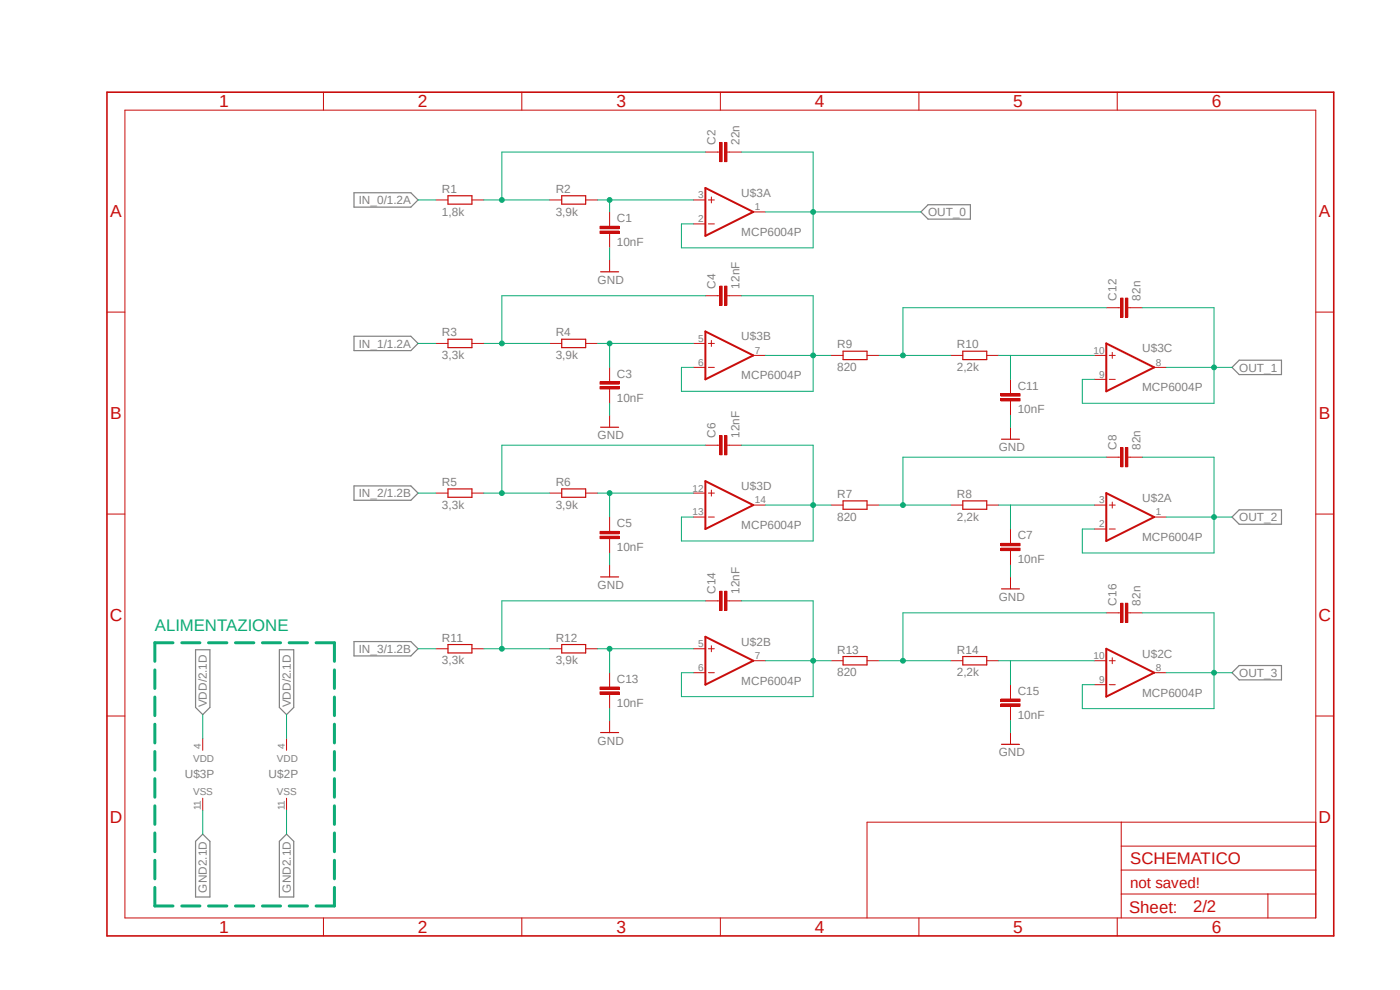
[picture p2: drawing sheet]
<svg xmlns="http://www.w3.org/2000/svg" width="297mm" height="210mm" viewBox="0 0 297 210" stroke-linecap="round" stroke-linejoin="round" font-family="sans-serif">
<path d="M22.2 19.2l261.1 179.9M283.3 19.2l-261.1 179.9" fill="none" stroke="#fff" stroke-width=".21"/>
<path d="M75.1 40.9h12.1l1.5 1.5-1.5 1.5h-12.1zM196.9 43.4h9v3.1h-9l-1.5-1.5zM75.1 71.3h12.1l1.5 1.6-1.5 1.5h-12.1zM262.9 76.4h9v3.1h-9l-1.5-1.6zM75.1 103.1h12.1l1.5 1.5-1.5 1.5h-12.1zM262.9 108.2h9v3h-9l-1.5-1.5zM41.5 137.8h3v12.3l-1.5 1.5-1.5-1.5zM59.3 137.8h3v12.3l-1.5 1.5-1.5-1.5zM75.1 136.1h12.1l1.5 1.5-1.5 1.5h-12.1zM262.9 141.2h9v3h-9l-1.5-1.5zM43 177l1.5 1.5v11.8h-3v-11.8zM60.8 177l1.5 1.5v11.8h-3v-11.8z" fill="none" stroke="#808080" stroke-width=".25"/>
<g fill="none" stroke="#c90d0c" stroke-width=".21">
<path d="M68.6 19.6v3.8M110.7 19.6v3.8M152.8 19.6v3.8M194.9 19.6v3.8M237 19.6v3.8M26.5 23.4h252.6v171.3h-252.6zM92.5 42.4h2.5M100.1 42.4h2.6M116.6 42.4h2.6M124.2 42.4h2.6M129.3 47.5v.5M129.3 49.5v.5"/>
<path d="M22.7 66.2h3.8M92.5 72.9h2.5M100.1 72.9h2.6M116.6 72.9h2.6M124.2 72.9h2.6M279.1 66.2h3.9M22.7 109.1h3.8M279.1 109.1h3.9M22.7 151.9h3.8M279.1 151.9h3.9M237.9 174.4v20.3M237.9 179.5h41.2"/>
<path d="M279.1 174.4h-95.2v20.3M68.6 194.7v3.8M110.7 194.7v3.8M152.8 194.7v3.8M194.9 194.7v3.8M237 194.7v3.8M237.9 189.7h41.2M237.9 184.6h41.2M269 189.7v5"/>
</g>
<path d="M22.7 19.6h260.3v178.9h-260.3z" fill="none" stroke="#c90d0c" stroke-width=".34"/>
<path d="M95 41.5h5.1v1.8h-5.1zM119.2 41.5h5v1.8h-5zM95 72h5.1v1.7h-5.1zM119.2 72h5v1.7h-5z" fill="none" stroke="#c90d0c" stroke-width=".25"/>
<path d="M127.3 49h4.1v.5h-4.1z" fill-rule="evenodd" fill="#c90d0c"/>
<path d="M127.3 49h4.1v.5h-4.1z" fill="none" stroke="#c90d0c" stroke-width=".21"/>
<path d="M127.3 48h4.1v.5h-4.1z" fill-rule="evenodd" fill="#c90d0c"/>
<path d="M152.2 32.3h.5M154.2 32.3h.5M127.3 48h4.1v.5h-4.1zM129.3 45v2.5M129.3 50v2.6" fill="none" stroke="#c90d0c" stroke-width=".21"/>
<path d="M153.7 30.2h.5v4.1h-.5z" fill-rule="evenodd" fill="#c90d0c"/>
<path d="M153.7 30.2h.5v4.1h-.5z" fill="none" stroke="#c90d0c" stroke-width=".21"/>
<path d="M152.7 30.2h.5v4.1h-.5z" fill-rule="evenodd" fill="#c90d0c"/>
<path d="M149.6 32.3h2.6M152.7 30.2h.5v4.1h-.5zM154.7 32.3h2.6M129.3 80.5v.5M129.3 82.5v.5" fill="none" stroke="#c90d0c" stroke-width=".21"/>
<path d="M127.3 82h4.1v.5h-4.1z" fill-rule="evenodd" fill="#c90d0c"/>
<path d="M127.3 82h4.1v.5h-4.1z" fill="none" stroke="#c90d0c" stroke-width=".21"/>
<path d="M127.3 81h4.1v.5h-4.1z" fill-rule="evenodd" fill="#c90d0c"/>
<path d="M129.3 77.9v2.6M152.2 62.7h.5M154.2 62.7h.5M127.3 81h4.1v.5h-4.1zM129.3 83v2.6" fill="none" stroke="#c90d0c" stroke-width=".21"/>
<path d="M153.7 60.7h.5v4.1h-.5z" fill-rule="evenodd" fill="#c90d0c"/>
<path d="M153.7 60.7h.5v4.1h-.5z" fill="none" stroke="#c90d0c" stroke-width=".21"/>
<path d="M152.7 60.7h.5v4.1h-.5z" fill-rule="evenodd" fill="#c90d0c"/>
<path d="M129.3 55.1v2.6M149.6 62.7h2.6M152.7 60.7h.5v4.1h-.5zM154.7 62.7h2.6M176.3 75.4h2.6M183.9 75.4h2.6M201.7 75.4h2.6M209.3 75.4h2.5M129.3 88.1v2.5M214.4 83v.5M214.4 85v.6" fill="none" stroke="#c90d0c" stroke-width=".21"/>
<path d="M127.4 57.7h3.8M178.9 74.5h5v1.8h-5zM204.3 74.5h5v1.8h-5zM127.4 90.6h3.8" fill="none" stroke="#c90d0c" stroke-width=".25"/>
<path d="M212.3 84.5h4.1v.5h-4.1z" fill-rule="evenodd" fill="#c90d0c"/>
<path d="M212.3 84.5h4.1v.5h-4.1z" fill="none" stroke="#c90d0c" stroke-width=".21"/>
<path d="M212.3 83.5h4.1v.5h-4.1z" fill-rule="evenodd" fill="#c90d0c"/>
<path d="M237.2 65.3h.5M239.3 65.3h.5M212.3 83.5h4.1v.5h-4.1zM214.4 80.5v2.5M214.4 85.6v2.5" fill="none" stroke="#c90d0c" stroke-width=".21"/>
<path d="M238.8 63.2h.5v4.1h-.5z" fill-rule="evenodd" fill="#c90d0c"/>
<path d="M238.8 63.2h.5v4.1h-.5z" fill="none" stroke="#c90d0c" stroke-width=".21"/>
<path d="M237.7 63.2h.6v4.1h-.6z" fill-rule="evenodd" fill="#c90d0c"/>
<path d="M234.7 65.3h2.5M237.7 63.2h.6v4.1h-.6zM239.8 65.3h2.5M214.4 90.6v2.6M92.5 104.6h2.5M100.1 104.6h2.6M116.6 104.6h2.6M124.2 104.6h2.6M129.3 112.2v.5M129.3 114.3v.5" fill="none" stroke="#c90d0c" stroke-width=".21"/>
<path d="M212.5 93.2h3.8M95 103.7h5.1v1.8h-5.1zM119.2 103.7h5v1.8h-5z" fill="none" stroke="#c90d0c" stroke-width=".25"/>
<path d="M127.3 113.7h4.1v.6h-4.1z" fill-rule="evenodd" fill="#c90d0c"/>
<path d="M127.3 113.7h4.1v.6h-4.1z" fill="none" stroke="#c90d0c" stroke-width=".21"/>
<path d="M127.3 112.7h4.1v.5h-4.1z" fill-rule="evenodd" fill="#c90d0c"/>
<path d="M152.2 94.4h.5M154.2 94.4h.5M127.3 112.7h4.1v.5h-4.1zM129.3 109.7v2.5M129.3 114.8v2.5" fill="none" stroke="#c90d0c" stroke-width=".21"/>
<path d="M153.7 92.4h.5v4.1h-.5z" fill-rule="evenodd" fill="#c90d0c"/>
<path d="M153.7 92.4h.5v4.1h-.5z" fill="none" stroke="#c90d0c" stroke-width=".21"/>
<path d="M152.7 92.4h.5v4.1h-.5z" fill-rule="evenodd" fill="#c90d0c"/>
<path d="M149.6 94.4h2.6M152.7 92.4h.5v4.1h-.5zM154.7 94.4h2.6M129.3 119.8v2.6M176.3 107.1h2.6M183.9 107.1h2.6M201.7 107.1h2.6M209.3 107.1h2.5M214.4 114.8v.5M214.4 116.8v.5" fill="none" stroke="#c90d0c" stroke-width=".21"/>
<path d="M178.9 106.3h5v1.7h-5zM204.3 106.3h5v1.7h-5zM127.4 122.4h3.8" fill="none" stroke="#c90d0c" stroke-width=".25"/>
<path d="M212.3 116.3h4.1v.5h-4.1z" fill-rule="evenodd" fill="#c90d0c"/>
<path d="M212.3 116.3h4.1v.5h-4.1z" fill="none" stroke="#c90d0c" stroke-width=".21"/>
<path d="M212.3 115.3h4.1v.5h-4.1z" fill-rule="evenodd" fill="#c90d0c"/>
<path d="M237.2 97h.5M239.3 97h.5M212.3 115.3h4.1v.5h-4.1zM214.4 112.2v2.6M214.4 117.3v2.5" fill="none" stroke="#c90d0c" stroke-width=".21"/>
<path d="M238.8 95h.5v4h-.5z" fill-rule="evenodd" fill="#c90d0c"/>
<path d="M238.8 95h.5v4h-.5z" fill="none" stroke="#c90d0c" stroke-width=".21"/>
<path d="M237.7 95h.6v4h-.6z" fill-rule="evenodd" fill="#c90d0c"/>
<path d="M234.7 97h2.5M237.7 95h.6v4h-.6zM239.8 97h2.5M92.5 137.6h2.5M100.1 137.6h2.6M116.6 137.6h2.6M124.2 137.6h2.6M214.4 122.4v2.5M129.3 145.2v.6M129.3 147.3v.5" fill="none" stroke="#c90d0c" stroke-width=".21"/>
<path d="M95 136.7h5.1v1.8h-5.1zM119.2 136.7h5v1.8h-5zM212.5 124.9h3.8" fill="none" stroke="#c90d0c" stroke-width=".25"/>
<path d="M127.3 146.8h4.1v.5h-4.1z" fill-rule="evenodd" fill="#c90d0c"/>
<path d="M127.3 146.8h4.1v.5h-4.1z" fill="none" stroke="#c90d0c" stroke-width=".21"/>
<path d="M127.3 145.8h4.1v.5h-4.1z" fill-rule="evenodd" fill="#c90d0c"/>
<path d="M152.2 127.5h.5M154.2 127.5h.5M127.3 145.8h4.1v.5h-4.1zM129.3 142.7v2.5M129.3 147.8v2.5" fill="none" stroke="#c90d0c" stroke-width=".21"/>
<path d="M153.7 125.4h.5v4.1h-.5z" fill-rule="evenodd" fill="#c90d0c"/>
<path d="M153.7 125.4h.5v4.1h-.5z" fill="none" stroke="#c90d0c" stroke-width=".21"/>
<path d="M152.7 125.4h.5v4.1h-.5z" fill-rule="evenodd" fill="#c90d0c"/>
<path d="M149.6 127.5h2.6M152.7 125.4h.5v4.1h-.5zM154.7 127.5h2.6M129.3 152.9v2.5M176.3 140.2h2.6M183.9 140.2h2.6M201.7 140.2h2.6M209.3 140.2h2.5M214.4 147.8v.5M214.4 149.8v.5" fill="none" stroke="#c90d0c" stroke-width=".21"/>
<path d="M178.9 139.3h5v1.8h-5zM204.3 139.3h5v1.8h-5zM127.4 155.4h3.8" fill="none" stroke="#c90d0c" stroke-width=".25"/>
<path d="M212.3 149.3h4.1v.5h-4.1z" fill-rule="evenodd" fill="#c90d0c"/>
<path d="M212.3 149.3h4.1v.5h-4.1z" fill="none" stroke="#c90d0c" stroke-width=".21"/>
<path d="M212.3 148.3h4.1v.5h-4.1z" fill-rule="evenodd" fill="#c90d0c"/>
<path d="M237.2 130h.5M239.3 130h.5M212.3 148.3h4.1v.5h-4.1zM214.4 145.2v2.6M214.4 150.3v2.6" fill="none" stroke="#c90d0c" stroke-width=".21"/>
<path d="M238.8 128h.5v4h-.5z" fill-rule="evenodd" fill="#c90d0c"/>
<path d="M238.8 128h.5v4h-.5z" fill="none" stroke="#c90d0c" stroke-width=".21"/>
<path d="M237.7 128h.6v4h-.6z" fill-rule="evenodd" fill="#c90d0c"/>
<g fill="none" stroke="#c90d0c" stroke-width=".21">
<path d="M147.1 42.4h2.5M147.1 47.5h2.5M150.3 42.4h1.3M150.3 47.5h1.3M150.9 41.8v1.3M159.8 45h2.5M147.1 72.9h2.5M147.1 77.9h2.5M150.3 72.9h1.3M150.3 77.9h1.3M150.9 72.2v1.3M159.8 75.4h2.5"/>
<path d="M232.2 75.4h2.5M235.3 75.4h1.3M236 74.8v1.2M244.9 77.9h2.5M232.2 80.5h2.5M235.3 80.5h1.3M147.1 104.6h2.5M147.1 109.7h2.5M150.3 104.6h1.3M150.3 109.7h1.3M150.9 104v1.2M159.8 107.1h2.5"/>
<path d="M232.2 107.1h2.5M232.2 112.2h2.5M235.3 107.1h1.3M235.3 112.2h1.3M236 106.5v1.3M244.9 109.7h2.5M147.1 137.6h2.5M150.3 137.6h1.3M150.9 137v1.3M234.7 130h2.5M236 139.5v1.3M237.7 128h.6v4h-.6z"/>
<path d="M239.8 130h2.5M43 156.6v2.6M60.8 156.6v2.6M147.1 142.7h2.5M150.3 142.7h1.3M159.8 140.2h2.5M214.4 155.4v2.5M232.2 140.2h2.5M232.2 145.2h2.5M235.3 140.2h1.3M235.3 145.2h1.3M244.9 142.7h2.5"/>
<path d="M43 169.3v2.6M60.8 169.3v2.6"/>
</g>
<path d="M212.5 157.9h3.8" fill="none" stroke="#c90d0c" stroke-width=".25"/>
<path d="M149.6 39.9l10.2 5.1-10.2 5zM149.6 70.3l10.2 5.1-10.2 5.1zM234.7 72.9l10.2 5-10.2 5.1zM149.6 102.1l10.2 5-10.2 5.1zM234.7 104.6l10.2 5.1-10.2 5.1zM149.6 135.1l10.2 5.1-10.2 5zM234.7 137.6l10.2 5.1-10.2 5.1z" fill="none" stroke="#c90d0c" stroke-width=".42"/>
<path d="M149.6 32.3h-43.1v10.1M88.7 42.4h3.8M102.7 42.4h13.9" fill="none" stroke="#0dab76" stroke-width=".21"/>
<circle cx="106.5" cy="42.4" r=".51" fill="#0dab76"/>
<g fill="none" stroke="#0dab76" stroke-width=".21">
<path d="M126.8 42.4h20.3M129.3 42.4v2.6"/>
<circle cx="106.5" cy="42.4" r=".51"/>
</g>
<circle cx="129.3" cy="42.4" r=".51" fill="#0dab76"/>
<g fill="none" stroke="#0dab76" stroke-width=".21">
<path d="M88.7 72.9h3.8M102.7 72.9h13.9M149.6 62.7h-43.1v10.2"/>
<circle cx="129.3" cy="42.4" r=".51"/>
</g>
<circle cx="106.5" cy="72.9" r=".51" fill="#0dab76"/>
<g fill="none" stroke="#0dab76" stroke-width=".21">
<path d="M126.8 72.9h20.3M129.3 72.9v5"/>
<circle cx="106.5" cy="72.9" r=".51"/>
</g>
<circle cx="129.3" cy="72.9" r=".51" fill="#0dab76"/>
<g fill="none" stroke="#0dab76" stroke-width=".21">
<path d="M129.3 52.6v2.5M162.3 75.4h14M172.5 75.4v7.6h-27.9v-5.1h2.5M129.3 85.6v2.5M214.4 88.1v2.5M129.3 117.3v2.5M214.4 119.8v2.6M129.3 150.3v2.6M214.4 152.9v2.5"/>
<circle cx="129.3" cy="72.9" r=".51"/>
</g>
<g fill="none" stroke="#0dab76" stroke-width=".64">
<path d="M36.7 136.4h-3.8v3.9M38.6 136.4h3.8M44.2 136.4h3.9M50 136.4h3.8M55.7 136.4h3.8M61.3 136.4h3.9M67.1 136.4h3.9v3.9M32.9 142.1v3.9M32.9 147.9v3.9M32.9 153.6v4M32.9 159.4v4M71 142.1v3.9"/>
<path d="M71 147.9v3.9M71 153.6v4M71 159.4v4M32.9 165.2v3.9M32.9 170.9v4M32.9 176.7v4M71 165.2v3.9M71 170.9v4M71 176.7v4M32.9 182.5v3.9M32.9 188.3v3.9h3.8M38.6 192.2h3.8"/>
<path d="M44.2 192.2h3.9M50 192.2h3.8M55.7 192.2h3.8M61.3 192.2h3.9M71 188.3v3.9h-3.9M71 182.5v3.9"/>
</g>
<circle cx="172.5" cy="75.4" r=".51" fill="#0dab76"/>
<g fill="none" stroke="#0dab76" stroke-width=".21">
<path d="M157.3 62.7h15.2v12.7M186.5 75.4h15.2M234.7 65.3h-43.1v10.1"/>
<circle cx="172.5" cy="75.4" r=".51"/>
</g>
<circle cx="191.6" cy="75.4" r=".51" fill="#0dab76"/>
<g fill="none" stroke="#0dab76" stroke-width=".21">
<path d="M211.8 75.4h20.4M214.4 75.4v5.1M247.4 77.9h14M257.6 77.9v7.7h-28v-5.1h2.6"/>
<circle cx="191.6" cy="75.4" r=".51"/>
</g>
<circle cx="257.6" cy="77.9" r=".51" fill="#0dab76"/>
<g fill="none" stroke="#0dab76" stroke-width=".21">
<path d="M157.3 32.3h15.2v12.7M162.3 45h33.1M242.3 65.3h15.3v12.6"/>
<circle cx="257.6" cy="77.9" r=".51"/>
</g>
<circle cx="172.5" cy="45" r=".51" fill="#0dab76"/>
<g fill="none" stroke="#0dab76" stroke-width=".21">
<path d="M172.5 45v7.6h-27.9v-5.1h2.5M149.6 94.4h-43.1v10.2M102.7 104.6h13.9"/>
<circle cx="172.5" cy="45" r=".51"/>
</g>
<circle cx="106.5" cy="104.6" r=".51" fill="#0dab76"/>
<g fill="none" stroke="#0dab76" stroke-width=".21">
<path d="M126.8 104.6h20.3M129.3 104.6v5.1"/>
<circle cx="106.5" cy="104.6" r=".51"/>
</g>
<circle cx="129.3" cy="104.6" r=".51" fill="#0dab76"/>
<g fill="none" stroke="#0dab76" stroke-width=".21">
<path d="M162.3 107.1h14M172.5 107.1v7.7h-27.9v-5.1h2.5"/>
<circle cx="129.3" cy="104.6" r=".51"/>
</g>
<circle cx="172.5" cy="107.1" r=".51" fill="#0dab76"/>
<g fill="none" stroke="#0dab76" stroke-width=".21">
<path d="M157.3 94.4h15.2v12.7M234.7 97h-43.1v10.1M186.5 107.1h15.2"/>
<circle cx="172.5" cy="107.1" r=".51"/>
</g>
<circle cx="191.6" cy="107.1" r=".51" fill="#0dab76"/>
<g fill="none" stroke="#0dab76" stroke-width=".21">
<path d="M211.8 107.1h20.4M214.4 107.1v5.1M102.7 137.6h13.9M149.6 127.5h-43.1v10.1"/>
<circle cx="191.6" cy="107.1" r=".51"/>
</g>
<circle cx="106.5" cy="137.6" r=".51" fill="#0dab76"/>
<g fill="none" stroke="#0dab76" stroke-width=".21">
<path d="M126.8 137.6h20.3M129.3 137.6v5.1"/>
<circle cx="106.5" cy="137.6" r=".51"/>
</g>
<circle cx="129.3" cy="137.6" r=".51" fill="#0dab76"/>
<g fill="none" stroke="#0dab76" stroke-width=".21">
<path d="M162.3 140.2h14M172.5 140.2v7.6h-27.9v-5.1h2.5"/>
<circle cx="129.3" cy="137.6" r=".51"/>
</g>
<circle cx="172.5" cy="140.2" r=".51" fill="#0dab76"/>
<g fill="none" stroke="#0dab76" stroke-width=".21">
<path d="M157.3 127.5h15.2v12.7M234.7 130h-43.1v10.2M186.5 140.2h15.2"/>
<circle cx="172.5" cy="140.2" r=".51"/>
</g>
<circle cx="191.6" cy="140.2" r=".51" fill="#0dab76"/>
<g fill="none" stroke="#0dab76" stroke-width=".21">
<path d="M88.7 104.6h3.8M88.7 137.6h3.8M43 151.6v5M60.8 151.6v5M211.8 140.2h20.4M214.4 140.2v5M247.4 142.7h14M257.6 142.7v7.6h-28v-5.1h2.6M43 171.9v5.1M60.8 171.9v5.1"/>
<circle cx="191.6" cy="140.2" r=".51"/>
</g>
<circle cx="257.6" cy="142.7" r=".51" fill="#0dab76"/>
<g fill="none" stroke="#0dab76" stroke-width=".21">
<path d="M247.4 109.7h14M257.6 109.7v7.6h-28v-5.1h2.6M242.3 130h15.3v12.7"/>
<circle cx="257.6" cy="142.7" r=".51"/>
</g>
<circle cx="257.6" cy="109.7" r=".51" fill="#0dab76"/>
<g fill="none" stroke="#0dab76" stroke-width=".21">
<path d="M242.3 97h15.3v12.7"/>
<circle cx="257.6" cy="109.7" r=".51"/>
</g>
<g font-size="3.7" fill="#c90d0c">
<text x="46.5" y="22.8">1</text>
<text x="88.6" y="22.8">2</text>
<text x="130.8" y="22.8">3</text>
<text x="172.8" y="22.8">4</text>
<text x="215" y="22.8">5</text>
<text x="257.1" y="22.8">6</text>
<text x="23.4" y="46.1">A</text>
<text x="279.8" y="46.1">A</text>
<text x="23.4" y="88.9">B</text>
<text x="279.8" y="88.9">B</text>
<text x="23.3" y="131.8">C</text>
<text x="279.7" y="131.8">C</text>
<text x="23.3" y="174.6">D</text>
<text x="279.7" y="174.6">D</text>
<text x="46.5" y="197.9">1</text>
<text x="88.6" y="197.9">2</text>
<text x="130.8" y="197.9">3</text>
<text x="172.8" y="197.9">4</text>
<text x="215" y="197.9">5</text>
<text x="257.1" y="197.9">6</text>
</g>
<text font-size="3.6" fill="#0dab76" x="32.9" y="133.8">ALIMENTAZIONE</text>
<g font-size="3.6" fill="#c90d0c">
<text x="239.8" y="183.3">SCHEMATICO</text>
<text x="239.5" y="193.6">Sheet:</text>
<text x="253.1" y="193.5">2/2</text>
</g>
<text font-size="3.2" fill="#c90d0c" x="239.8" y="188.4">not saved!</text>
<g font-size="2.5" fill="#808080">
<text x="151.8" y="30.7" transform="rotate(-90 151.8 30.7)">C2</text>
<text x="156.9" y="30.7" transform="rotate(-90 156.9 30.7)">22n</text>
<text x="93.8" y="40.9">R1</text>
<text x="117.9" y="40.9">R2</text>
<text x="157.3" y="41.8">U$3A</text>
<text x="76.2" y="43.3">IN_0/1.2A</text>
<text x="93.8" y="45.7">1,8k</text>
<text x="117.9" y="45.7">3,9k</text>
<text x="130.9" y="47.1">C1</text>
<text x="196.9" y="45.8">OUT_0</text>
<text x="130.9" y="52.2">10nF</text>
<text x="157.3" y="50">MCP6004P</text>
<text x="126.8" y="60.2">GND</text>
<text x="151.8" y="61.2" transform="rotate(-90 151.8 61.2)">C4</text>
<text x="156.9" y="61.2" transform="rotate(-90 156.9 61.2)">12nF</text>
<text x="236.9" y="63.8" transform="rotate(-90 236.9 63.8)">C12</text>
<text x="241.9" y="63.8" transform="rotate(-90 241.9 63.8)">82n</text>
<text x="93.8" y="71.4">R3</text>
<text x="117.9" y="71.4">R4</text>
<text x="76.2" y="73.8">IN_1/1.2A</text>
<text x="93.8" y="76.2">3,3k</text>
<text x="117.9" y="76.2">3,9k</text>
<text x="157.3" y="72.2">U$3B</text>
<text x="177.6" y="73.9">R9</text>
<text x="203" y="73.9">R10</text>
<text x="242.3" y="74.8">U$3C</text>
<text x="130.9" y="80.1">C3</text>
<text x="157.3" y="80.5">MCP6004P</text>
<text x="177.6" y="78.7">820</text>
<text x="203" y="78.7">2,2k</text>
<text x="215.9" y="82.6">C11</text>
<text x="242.3" y="83">MCP6004P</text>
<text x="262.9" y="78.8">OUT_1</text>
<text x="130.9" y="85.2">10nF</text>
<text x="215.9" y="87.7">10nF</text>
<text x="126.8" y="93.2">GND</text>
<text x="151.8" y="92.9" transform="rotate(-90 151.8 92.9)">C6</text>
<text x="156.9" y="92.9" transform="rotate(-90 156.9 92.9)">12nF</text>
<text x="211.9" y="95.7">GND</text>
<text x="236.9" y="95.5" transform="rotate(-90 236.9 95.5)">C8</text>
<text x="241.9" y="95.5" transform="rotate(-90 241.9 95.5)">82n</text>
<text x="76.2" y="105.5">IN_2/1.2B</text>
<text x="93.8" y="107.9">3,3k</text>
<text x="93.8" y="103.1">R5</text>
<text x="117.9" y="107.9">3,9k</text>
<text x="117.9" y="103.1">R6</text>
<text x="157.3" y="104">U$3D</text>
<text x="177.6" y="105.7">R7</text>
<text x="203" y="105.7">R8</text>
<text x="242.3" y="106.5">U$2A</text>
<text x="130.9" y="111.8">C5</text>
<text x="157.3" y="112.2">MCP6004P</text>
<text x="177.6" y="110.4">820</text>
<text x="203" y="110.4">2,2k</text>
<text x="262.9" y="110.6">OUT_2</text>
<text x="130.9" y="116.9">10nF</text>
<text x="215.9" y="119.5">10nF</text>
<text x="215.9" y="114.4">C7</text>
<text x="242.3" y="114.8">MCP6004P</text>
<text x="126.8" y="124.9">GND</text>
<text x="151.8" y="125.9" transform="rotate(-90 151.8 125.9)">C14</text>
<text x="156.9" y="125.9" transform="rotate(-90 156.9 125.9)">12nF</text>
<text x="211.9" y="127.5">GND</text>
<text x="236.9" y="128.5" transform="rotate(-90 236.9 128.5)">C16</text>
<text x="241.9" y="128.5" transform="rotate(-90 241.9 128.5)">82n</text>
<text x="93.8" y="136.1">R11</text>
<text x="117.9" y="136.1">R12</text>
<text x="157.3" y="137">U$2B</text>
<text x="76.2" y="138.5">IN_3/1.2B</text>
<text x="93.8" y="140.9">3,3k</text>
<text x="117.9" y="140.9">3,9k</text>
<text x="177.6" y="143.5">820</text>
<text x="177.6" y="138.6">R13</text>
<text x="203" y="143.5">2,2k</text>
<text x="203" y="138.6">R14</text>
<text x="242.3" y="139.5">U$2C</text>
<text x="262.9" y="143.6">OUT_3</text>
<text x="130.9" y="149.9">10nF</text>
<text x="130.9" y="144.9">C13</text>
<text x="157.3" y="145.2">MCP6004P</text>
<text x="215.9" y="147.4">C15</text>
<text x="242.3" y="147.8">MCP6004P</text>
<text x="43.9" y="150.1" transform="rotate(-90 43.9 150.1)">VDD/2.1D</text>
<text x="61.7" y="150.1" transform="rotate(-90 61.7 150.1)">VDD/2.1D</text>
<text x="215.9" y="152.5">10nF</text>
<text x="126.8" y="157.9">GND</text>
<text x="211.9" y="160.4">GND</text>
<text x="39.2" y="165">U$3P</text>
<text x="57" y="165">U$2P</text>
<text x="43.9" y="189.4" transform="rotate(-90 43.9 189.4)">GND2.1D</text>
<text x="61.7" y="189.4" transform="rotate(-90 61.7 189.4)">GND2.1D</text>
</g>
<g font-size="2.1" fill="#808080">
<text x="148.1" y="47.1">2</text>
<text x="148.1" y="42">3</text>
<text x="160.1" y="44.6">1</text>
<text x="148.1" y="77.6">6</text>
<text x="148.1" y="72.5">5</text>
<text x="160.1" y="75.1">7</text>
<text x="232" y="75.1">10</text>
<text x="245.2" y="77.6">8</text>
<text x="233.2" y="80.1">9</text>
<text x="146.9" y="104.3">12</text>
<text x="160.1" y="106.8">14</text>
<text x="233.2" y="106.8">3</text>
<text x="146.9" y="109.3">13</text>
<text x="233.2" y="111.9">2</text>
<text x="245.2" y="109.3">1</text>
<text x="148.1" y="137.2">5</text>
<text x="148.1" y="142.3">6</text>
<text x="160.1" y="139.8">7</text>
<text x="232" y="139.8">10</text>
<text x="245.2" y="142.3">8</text>
<text x="233.2" y="144.9">9</text>
<text x="41" y="161.7">VDD</text>
<text x="42.6" y="158.8" transform="rotate(-90 42.6 158.8)">4</text>
<text x="58.8" y="161.7">VDD</text>
<text x="60.4" y="158.8" transform="rotate(-90 60.4 158.8)">4</text>
<text x="41" y="168.6">VSS</text>
<text x="42.6" y="171.9" transform="rotate(-90 42.6 171.9)">11</text>
<text x="58.8" y="168.6">VSS</text>
<text x="60.4" y="171.9" transform="rotate(-90 60.4 171.9)">11</text>
</g>
</svg>
